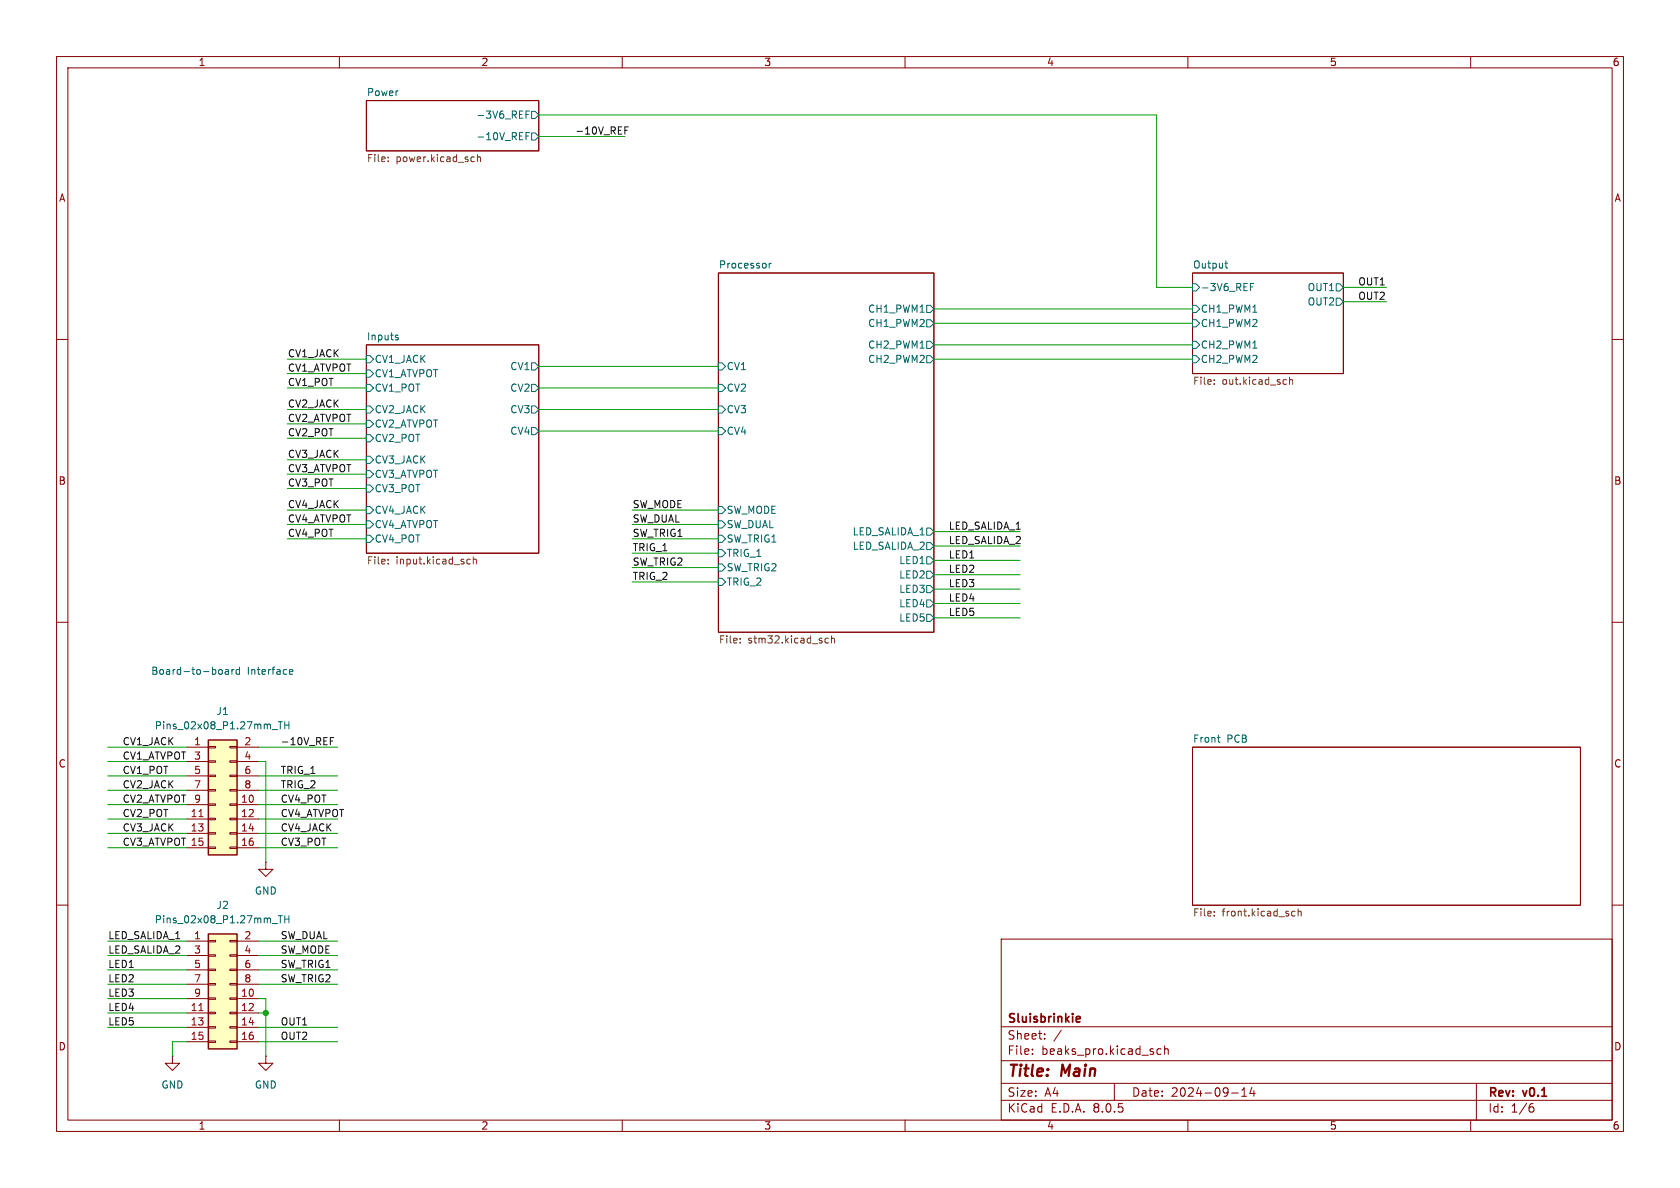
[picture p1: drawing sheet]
<svg xmlns="http://www.w3.org/2000/svg" width="297mm" height="210mm" viewBox="0 0 297 210" stroke-linecap="round" stroke-linejoin="round" font-family="sans-serif">
<g fill="none" stroke="#840000" stroke-width=".18">
<path d="M10 10h277v190h-277zM12 12h273v186h-273zM60 10v2M64.8 17.8h30.4v8.9h-30.4zM110 10v2M160 10v2M210 10v2M260 10v2M10 60h2M127 48.3h38.1v63.5h-38.1zM210.8 48.3h26.7v17.7h-26.7zM285 60h2"/>
<path d="M64.8 61h30.4v36.8h-30.4zM10 110h2M285 110h2M210.8 132.1h68.6v27.9h-68.6zM10 160h2M285 160h2M177 166h108v32h-108zM60 198v2M110 198v2M160 198v2M177 194.5h108M177 191.5h108"/>
<path d="M177 187.5h108M177 181.5h108M182.5 186.3v.1M182.5 185.5v.1M184.7 183.6v.1M184.7 182.8v.1M187.6 182.1l-1.3 2M197 191.5v3M205.2 185.5l-.4-.1-.3 .3v.4l.2 .2h.5M205.9 185.5l.2-.1 .4 .1v.9M205.9 184.9v1.5M210 198v2"/>
<path d="M217.7 193.2h1.2M219.5 193.8h.9M219.5 192.7l.5-.4v1.5M221.3 192.2l-.3 1.1h.9M221.7 192.8v1M260 198v2M261 191.5v6.5M270.6 195.7h.3l.3 .3-.1 .5-.5 .1M271 195.1l-.4 .1"/>
</g>
<path d="M190.5 179.7l.4 .1 .1 .2-.7 .2M190.9 180.6l-.4 .1" fill="none" stroke="#840000" stroke-width=".3"/>
<g fill="none" stroke="#006464" stroke-width=".18">
<path d="M93.6 19.6h-.6v1.3M94 19.7h.6l.6 .6-.6 .7h-.6zM93 20.2h.4M93 24h.4M93.6 23.4h-.6v1.3M94 23.5h.6l.6 .6-.6 .7h-.6zM70.1 59.7h.3v.2l-.1 .2h-.3M70.1 59.2l.3 .1M136 46.5v.9M136.4 46.5l-.4 .3M163.8 56.5h.7l.6 .7-.6 .6h-.7zM163.8 54h.7l.6 .6-.6 .6h-.7z"/>
<path d="M210.8 50.2h.7l.6 .6-.6 .6h-.7zM210.8 54h.7l.6 .6-.6 .6h-.7zM210.8 56.5h.7l.6 .7-.6 .6h-.7zM216.5 46.5h.5M216.7 46.1v1.1l.3 .2M221.1 50.7h.4M221.7 50.1h-.6v1.3M236.2 52.7h.7l.6 .6-.6 .7h-.7zM236.2 50.2h.7l.6 .6-.6 .6h-.7zM64.8 71.8h.6l.6 .6-.6 .6h-.6zM64.8 74.3h.6l.6 .6-.6 .7h-.6zM64.8 76.8h.6l.6 .7-.6 .6h-.6z"/>
<path d="M64.8 67.9h.6l.6 .7-.6 .6h-.6zM64.8 65.4h.6l.6 .6-.6 .7h-.6zM64.8 62.9h.6l.6 .6-.6 .6h-.6zM94 67.9h.6l.6 .7-.6 .6h-.6zM94 64.1h.6l.6 .7-.6 .6h-.6zM94 71.8h.6l.6 .6-.6 .6h-.6zM94 75.6h.6l.6 .6-.6 .6h-.6zM127 67.9h.6l.7 .7-.7 .6h-.6zM127 64.1h.6l.7 .7-.7 .6h-.6zM127 71.8h.6l.7 .6-.7 .6h-.6zM127 75.6h.6l.7 .6-.7 .6h-.6zM163.8 60.3h.7l.6 .7-.6 .6h-.7z"/>
<path d="M163.8 62.9h.7l.6 .6-.6 .6h-.7zM210.8 60.3h.7l.6 .7-.6 .6h-.7zM210.8 62.9h.7l.6 .6-.6 .6h-.7zM64.8 89.5h.6l.6 .7-.6 .6h-.6zM64.8 92.1h.6l.6 .6-.6 .6h-.6zM64.8 94.6h.6l.6 .7-.6 .6h-.6zM64.8 85.7h.6l.6 .7-.6 .6h-.6zM64.8 83.2h.6l.6 .6-.6 .7h-.6zM64.8 80.6h.6l.6 .7-.6 .6h-.6zM127 92.1h.6l.7 .6-.7 .6h-.6zM127 89.5h.6l.7 .7-.7 .6h-.6zM127 99.7h.6l.7 .6-.7 .7h-.6z"/>
<path d="M127 94.6h.6l.7 .7-.7 .6h-.6zM127 97.2h.6l.7 .6-.7 .6h-.6zM163.8 93.3h.7l.6 .7-.6 .6h-.7zM163.8 95.9h.7l.6 .6-.6 .7h-.7zM163.8 98.4h.7l.6 .7-.6 .6h-.7zM127 102.2h.6l.7 .7-.7 .6h-.6zM163.8 101h.7l.6 .6-.6 .6h-.7zM163.8 103.5h.7l.6 .6-.6 .7h-.7zM163.8 106h.7l.6 .7-.6 .6h-.7zM163.8 108.6h.7l.6 .6-.6 .7h-.7zM215.2 130.4h.5M215.5 131.1l.2 .1"/>
</g>
<g fill="none" stroke="#725600" stroke-width=".18">
<path d="M68.6 28.5v.1M68.6 27.8v.1M83.5 27.7l.4 .1M83.9 28.5l-.4 .1M84.4 27.9l.2-.2 .3 .1v.8M84.4 27.3v1.3M214.7 67.2v.1M214.7 67.8v.1M227.3 67.1l.1 .1M227.4 67.9h-.1M228 66.7v1.2M228 67.2l.2-.1 .3 .1v.7"/>
<path d="M68.6 98.9v.1M68.6 99.6v.1M82.7 99.6h.4M82.7 98.9h.4M83.7 99l.2-.1h.3v.8M83.7 98.4v1.3M130.8 113.5v.2M130.8 112.9v.1M145.8 113.4l.3 .3 .4-.1M146.5 112.9l-.4-.1-.3 .3M147 112.9l.2-.1 .3 .1v.8M147 112.4v1.3"/>
<path d="M214.7 161.8v.1M214.7 161.1v.2M228.4 161.8l.2 .1h.3M228.9 161.1h-.3l-.2 .1M229.5 161.2l.2-.1h.3v.8M229.5 160.7v1.2"/>
</g>
<path d="M36.8 130.8h5.1v20.3h-5.1z" fill="#ffffc2"/>
<g fill="none" stroke="#840000" stroke-width=".18">
<path d="M33 132.1h3.8M33 134.6h3.8M33 137.2h3.8M33 139.7h3.8M36.8 139.6h1.3v.2h-1.3zM36.8 137h1.3v.3h-1.3zM36.8 134.5h1.3v.2h-1.3zM36.8 132h1.3v.2h-1.3zM40.6 139.6h1.3v.2h-1.3zM40.6 137h1.3v.3h-1.3zM40.6 134.5h1.3v.2h-1.3zM40.6 132h1.3v.2h-1.3z"/>
<path d="M41.9 132.1h3.8M41.9 134.6h3.8M41.9 137.2h3.8M41.9 139.7h3.8M33 142.2h3.8M33 144.8h3.8M33 147.3h3.8M33 149.9h3.8M36.8 149.7h1.3v.3h-1.3zM36.8 147.2h1.3v.2h-1.3zM36.8 144.7h1.3v.2h-1.3zM36.8 142.1h1.3v.3h-1.3z"/>
<path d="M40.6 149.7h1.3v.3h-1.3zM40.6 147.2h1.3v.2h-1.3zM40.6 144.7h1.3v.2h-1.3zM40.6 142.1h1.3v.3h-1.3zM41.9 142.2h3.8M41.9 144.8h3.8M41.9 147.3h3.8M41.9 149.9h3.8M30.5 186.7v1.3h1.2l-1.2 1.2-1.3-1.2h1.3M30.5 186.7h.1M47 186.7v1.3h1.3l-1.3 1.2-1.3-1.2h1.3M47 186.7h.1"/>
</g>
<path d="M36.8 130.8h5.1v20.3h-5.1z" fill="none" stroke="#840000" stroke-width=".25"/>
<path d="M35.2 144.4h.7" fill="none" stroke="#a90000" stroke-width=".18"/>
<path d="M48.1 129h1M49.2 127.6h.7M49.6 127.6v1.2M50.3 127.6v1.2M50.3 128.2h.8M51.1 127.6v1.2" fill="none" stroke="#006464" stroke-width=".18"/>
<path d="M36.8 165.1h5.1v20.3h-5.1z" fill="#ffffc2"/>
<g fill="none" stroke="#840000" stroke-width=".18">
<path d="M47 152.4v1.3h1.3l-1.3 1.2-1.3-1.2h1.3M47 152.4h.1M33 166.4h3.8M33 176.5h3.8M33 179.1h3.8M33 168.9h3.8M33 171.5h3.8M33 174h3.8M36.8 178.9h1.3v.3h-1.3zM36.8 176.4h1.3v.3h-1.3zM36.8 173.9h1.3v.2h-1.3zM36.8 171.3h1.3v.3h-1.3z"/>
<path d="M36.8 168.8h1.3v.2h-1.3zM36.8 166.2h1.3v.3h-1.3zM40.6 178.9h1.3v.3h-1.3zM40.6 176.4h1.3v.3h-1.3zM40.6 173.9h1.3v.2h-1.3zM40.6 171.3h1.3v.3h-1.3zM40.6 168.8h1.3v.2h-1.3zM40.6 166.2h1.3v.3h-1.3zM41.9 166.4h3.8M41.9 176.5h3.8M41.9 179.1h3.8M41.9 168.9h3.8"/>
<path d="M41.9 171.5h3.8M41.9 174h3.8M33 181.6h3.8M33 184.2h3.8M36.8 184h1.3v.3h-1.3zM36.8 181.5h1.3v.2h-1.3zM40.6 184h1.3v.3h-1.3zM40.6 181.5h1.3v.2h-1.3zM41.9 181.6h3.8M41.9 184.2h3.8"/>
</g>
<path d="M36.8 165.1h5.1v20.3h-5.1z" fill="none" stroke="#840000" stroke-width=".25"/>
<path d="M35.2 178.7h.7" fill="none" stroke="#a90000" stroke-width=".18"/>
<path d="M48.1 163.3h1M49.2 161.9h.7M49.6 161.9v1.2M50.3 161.9v1.2M50.3 162.5h.8M51.1 161.9v1.2" fill="none" stroke="#006464" stroke-width=".18"/>
<path d="M110.5 23h.4M111.1 22.4h-.6v1.3M58.4 131h.4M59 130.4h-.6v1.3" fill="none" stroke="#0f0f0f" stroke-width=".18"/>
<path d="M38.9 118.4h.3l.1 .2-.1 .5-.3 .1M39.9 118.4h.4l.1 .8M40.4 118.7h-.4l-.2 .2 .2 .3 .4-.1M41 118.4v.8M41.4 118.4l-.4 .2M42.3 118.4h-.3l-.3 .2 .1 .5h.5M42.3 117.9v1.3M51.2 118.8l.6-.1-.1-.3h-.4l-.1 .1v.6h.5" fill="none" stroke="#0000c2" stroke-width=".18"/>
<g fill="none" stroke="#009600" stroke-width=".18">
<path d="M95.2 20.3h109.3v30.5h6.3M95.2 24.1h15.3M165.1 57.2h45.7M165.1 54.6h45.7M237.5 53.3h7.6M237.5 50.8h7.6M50.8 68.6h14M50.8 66h14M50.8 72.4h14M50.8 63.5h14M50.8 77.5h14M50.8 74.9h14"/>
<path d="M95.2 68.6h31.8M95.2 76.2h31.8M95.2 72.4h31.8M95.2 64.8h31.8M165.1 63.5h45.7M165.1 61h45.7M50.8 90.2h14M50.8 95.3h14M50.8 92.7h14M50.8 81.3h14M50.8 86.4h14M50.8 83.8h14"/>
<path d="M111.8 90.2h15.2M111.8 95.3h15.2M111.8 97.8h15.2M111.8 92.7h15.2M165.1 94h15.2M165.1 96.5h15.2M165.1 99.1h15.2M111.8 100.3h15.2M111.8 102.9h15.2M165.1 106.7h15.2M165.1 109.2h15.2M165.1 104.1h15.2"/>
<path d="M165.1 101.6h15.2M19 132.1h14M19 139.7h14M19 137.2h14M19 134.6h14M45.7 134.6h1.3v17.8M45.7 132.1h14M45.7 139.7h14M45.7 137.2h14M19 149.9h14M19 142.2h14M19 144.8h14"/>
<path d="M19 147.3h14M45.7 149.9h14M45.7 142.2h14M45.7 144.8h14M45.7 147.3h14M19 174h14M19 166.4h14M19 168.9h14M19 171.5h14M19 176.5h14M19 179.1h14M45.7 176.5h1.3v10.2"/>
<path d="M45.7 174h14M45.7 166.4h14M45.7 168.9h14M45.7 171.5h14M45.7 179.1h1.3M19 181.6h14M33 184.2h-2.5v2.5M45.7 181.6h14M45.7 184.2h14"/>
</g>
<circle cx="47" cy="179.1" r=".46" fill="#009600" stroke="#009600" stroke-width=".18"/>
<g font-size="2.8" fill="#840000">
<text x="178" y="190.9">Title:</text>
<text x="187.7" y="190.9">Main</text>
</g>
<g font-size="2.1" fill="#840000">
<text x="178" y="184">Sheet:</text>
<text x="178" y="181.2">Sluisbrinkie</text>
<text x="178" y="186.7">File:</text>
<text x="184.1" y="186.7">beaks_pro.kicad_sch</text>
<text x="178" y="196.9">KiCad</text>
<text x="178" y="194.1">Size:</text>
<text x="184.7" y="194.1">A4</text>
<text x="185.7" y="196.9">E.D.A.</text>
<text x="193.3" y="196.9">8.0.5</text>
<text x="200" y="194.1">Date:</text>
<text x="207" y="194.1">2024-09-14</text>
<text x="263" y="194.3">Rev:</text>
<text x="263" y="196.9">Id:</text>
<text x="267.1" y="196.9">1/6</text>
<text x="269.4" y="194.3">v0.1</text>
</g>
<g font-size="1.8" fill="#840000">
<text x="35" y="11.9">1</text>
<text x="85" y="11.9">2</text>
<text x="135" y="11.9">3</text>
<text x="185" y="11.9">4</text>
<text x="235" y="11.9">5</text>
<text x="285" y="11.9">6</text>
<text x="10.3" y="35.9">A</text>
<text x="285.3" y="35.9">A</text>
<text x="10.3" y="85.9">B</text>
<text x="285.3" y="85.9">B</text>
<text x="10.3" y="135.9">C</text>
<text x="285.3" y="135.9">C</text>
<text x="10.3" y="185.9">D</text>
<text x="285.3" y="185.9">D</text>
<text x="35" y="199.9">1</text>
<text x="85" y="199.9">2</text>
<text x="135" y="199.9">3</text>
<text x="185" y="199.9">4</text>
<text x="235" y="199.9">5</text>
<text x="285" y="199.9">6</text>
</g>
<g font-size="1.8" fill="#006464">
<text x="64.8" y="17.1">Power</text>
<text x="84.1" y="21.2">-3V6_REF</text>
<text x="84.1" y="25">-10V_REF</text>
<text x="127" y="47.5">Processor</text>
<text x="210.8" y="47.5">Output</text>
<text x="212.2" y="51.7">-3V6_REF</text>
<text x="231.1" y="51.7">OUT1</text>
<text x="153.4" y="58">CH1_PWM2</text>
<text x="153.4" y="55.5">CH1_PWM1</text>
<text x="212.2" y="55.5">CH1_PWM1</text>
<text x="212.2" y="58">CH1_PWM2</text>
<text x="231.1" y="54.2">OUT2</text>
<text x="64.8" y="60.2">Inputs</text>
<text x="66.1" y="64.4">CV1_JACK</text>
<text x="90.1" y="65.6">CV1</text>
<text x="128.4" y="65.6">CV1</text>
<text x="153.4" y="61.8">CH2_PWM1</text>
<text x="153.4" y="64.4">CH2_PWM2</text>
<text x="212.2" y="61.8">CH2_PWM1</text>
<text x="212.2" y="64.4">CH2_PWM2</text>
<text x="66.1" y="69.4">CV1_POT</text>
<text x="66.1" y="66.9">CV1_ATVPOT</text>
<text x="90.1" y="69.4">CV2</text>
<text x="128.4" y="69.4">CV2</text>
<text x="66.1" y="73.3">CV2_JACK</text>
<text x="66.1" y="75.8">CV2_ATVPOT</text>
<text x="90.1" y="73.3">CV3</text>
<text x="90.1" y="77.1">CV4</text>
<text x="128.4" y="73.3">CV3</text>
<text x="128.4" y="77.1">CV4</text>
<text x="66.1" y="78.3">CV2_POT</text>
<text x="66.1" y="82.1">CV3_JACK</text>
<text x="66.1" y="87.2">CV3_POT</text>
<text x="66.1" y="84.7">CV3_ATVPOT</text>
<text x="66.1" y="91">CV4_JACK</text>
<text x="66.1" y="93.6">CV4_ATVPOT</text>
<text x="128.4" y="93.6">SW_DUAL</text>
<text x="128.4" y="91">SW_MODE</text>
<text x="150.6" y="94.8">LED_SALIDA_1</text>
<text x="66.1" y="96.1">CV4_POT</text>
<text x="128.4" y="101.2">SW_TRIG2</text>
<text x="128.4" y="96.1">SW_TRIG1</text>
<text x="128.4" y="98.7">TRIG_1</text>
<text x="150.6" y="97.4">LED_SALIDA_2</text>
<text x="158.9" y="99.9">LED1</text>
<text x="128.4" y="103.7">TRIG_2</text>
<text x="158.9" y="102.5">LED2</text>
<text x="158.9" y="105">LED3</text>
<text x="158.9" y="107.5">LED4</text>
<text x="158.9" y="110.1">LED5</text>
<text x="27.3" y="129.1">Pins_02x08_P1.27mm_TH</text>
<text x="38.2" y="126.6">J1</text>
<text x="210.8" y="131.4">Front</text>
<text x="216.9" y="131.4">PCB</text>
<text x="38.2" y="160.9">J2</text>
<text x="45" y="158.3">GND</text>
<text x="27.3" y="163.4">Pins_02x08_P1.27mm_TH</text>
<text x="28.4" y="192.6">GND</text>
<text x="45" y="192.6">GND</text>
</g>
<g font-size="1.8" fill="#0f0f0f">
<text x="101.6" y="23.9">-10V_REF</text>
<text x="240" y="50.5">OUT1</text>
<text x="240" y="53.1">OUT2</text>
<text x="50.8" y="63.2">CV1_JACK</text>
<text x="50.8" y="65.8">CV1_ATVPOT</text>
<text x="50.8" y="68.3">CV1_POT</text>
<text x="50.8" y="77.2">CV2_POT</text>
<text x="50.8" y="74.7">CV2_ATVPOT</text>
<text x="50.8" y="72.1">CV2_JACK</text>
<text x="50.8" y="83.6">CV3_ATVPOT</text>
<text x="50.8" y="81">CV3_JACK</text>
<text x="50.8" y="89.9">CV4_JACK</text>
<text x="50.8" y="86.1">CV3_POT</text>
<text x="111.8" y="89.9">SW_MODE</text>
<text x="50.8" y="92.4">CV4_ATVPOT</text>
<text x="50.8" y="95">CV4_POT</text>
<text x="111.8" y="92.4">SW_DUAL</text>
<text x="111.8" y="95">SW_TRIG1</text>
<text x="167.6" y="93.7">LED_SALIDA_1</text>
<text x="111.8" y="100.1">SW_TRIG2</text>
<text x="111.8" y="97.5">TRIG_1</text>
<text x="167.6" y="96.3">LED_SALIDA_2</text>
<text x="167.6" y="101.3">LED2</text>
<text x="167.6" y="98.8">LED1</text>
<text x="111.8" y="102.6">TRIG_2</text>
<text x="167.6" y="103.9">LED3</text>
<text x="167.6" y="106.4">LED4</text>
<text x="167.6" y="109">LED5</text>
<text x="21.6" y="131.8">CV1_JACK</text>
<text x="49.5" y="131.8">-10V_REF</text>
<text x="21.6" y="136.9">CV1_POT</text>
<text x="21.6" y="134.4">CV1_ATVPOT 3</text>
<text x="49.5" y="136.9">TRIG_1</text>
<text x="21.6" y="139.4">CV2_JACK</text>
<text x="21.6" y="142">CV2_ATVPOT 9</text>
<text x="49.5" y="139.4">TRIG_2</text>
<text x="49.5" y="142">CV4_POT</text>
<text x="21.6" y="149.6">CV3_ATVPOT 15</text>
<text x="21.6" y="144.5">CV2_POT</text>
<text x="21.6" y="147.1">CV3_JACK</text>
<text x="49.5" y="147.1">CV4_JACK</text>
<text x="49.5" y="149.6">CV3_POT</text>
<text x="49.5" y="144.5">CV4_ATVPOT</text>
<text x="19" y="166.1">LED_SALIDA_1</text>
<text x="49.5" y="166.1">SW_DUAL</text>
<text x="19" y="168.6">LED_SALIDA_2</text>
<text x="19" y="173.7">LED2</text>
<text x="19" y="171.2">LED1</text>
<text x="49.5" y="173.7">SW_TRIG2</text>
<text x="49.5" y="171.2">SW_TRIG1</text>
<text x="49.5" y="168.6">SW_MODE</text>
<text x="19" y="178.8">LED4</text>
<text x="19" y="176.3">LED3</text>
<text x="19" y="181.3">LED5</text>
<text x="49.5" y="183.9">OUT2</text>
<text x="49.5" y="181.3">OUT1</text>
</g>
<g font-size="1.8" fill="#725600">
<text x="64.8" y="29">File:</text>
<text x="70" y="29">power.kicad_sch</text>
<text x="210.8" y="68.4">File:</text>
<text x="216" y="68.4">out.kicad_sch</text>
<text x="64.8" y="100.1">File:</text>
<text x="70" y="100.1">input.kicad_sch</text>
<text x="127" y="114.1">File:</text>
<text x="132.2" y="114.1">stm32.kicad_sch</text>
<text x="210.8" y="162.3">File:</text>
<text x="216" y="162.3">front.kicad_sch</text>
</g>
<g font-size="1.8" fill="#0000c2">
<text x="26.6" y="119.5">Board-to-board</text>
<text x="43.7" y="119.5">Interface</text>
</g>
<g font-size="1.8" fill="#a90000">
<text x="34.2" y="131.8">1</text>
<text x="43.1" y="131.8">2</text>
<text x="34.2" y="136.9">5</text>
<text x="43.1" y="134.4">4</text>
<text x="43.1" y="136.9">6</text>
<text x="34.2" y="139.4">7</text>
<text x="42.5" y="142">10</text>
<text x="43.1" y="139.4">8</text>
<text x="33.6" y="144.5">11</text>
<text x="33.6" y="147.1">13</text>
<text x="42.5" y="144.5">12</text>
<text x="42.5" y="147.1">14</text>
<text x="42.5" y="149.6">16</text>
<text x="34.2" y="166.1">1</text>
<text x="43.1" y="166.1">2</text>
<text x="34.2" y="168.7">3</text>
<text x="34.2" y="171.2">5</text>
<text x="34.2" y="173.7">7</text>
<text x="43.1" y="168.7">4</text>
<text x="43.1" y="171.2">6</text>
<text x="43.1" y="173.7">8</text>
<text x="33.6" y="178.8">11</text>
<text x="34.2" y="176.3">9</text>
<text x="42.5" y="176.3">10</text>
<text x="42.5" y="178.8">12</text>
<text x="33.6" y="181.4">13</text>
<text x="33.6" y="183.9">15</text>
<text x="42.5" y="181.4">14</text>
<text x="42.5" y="183.9">16</text>
</g>
</svg>
